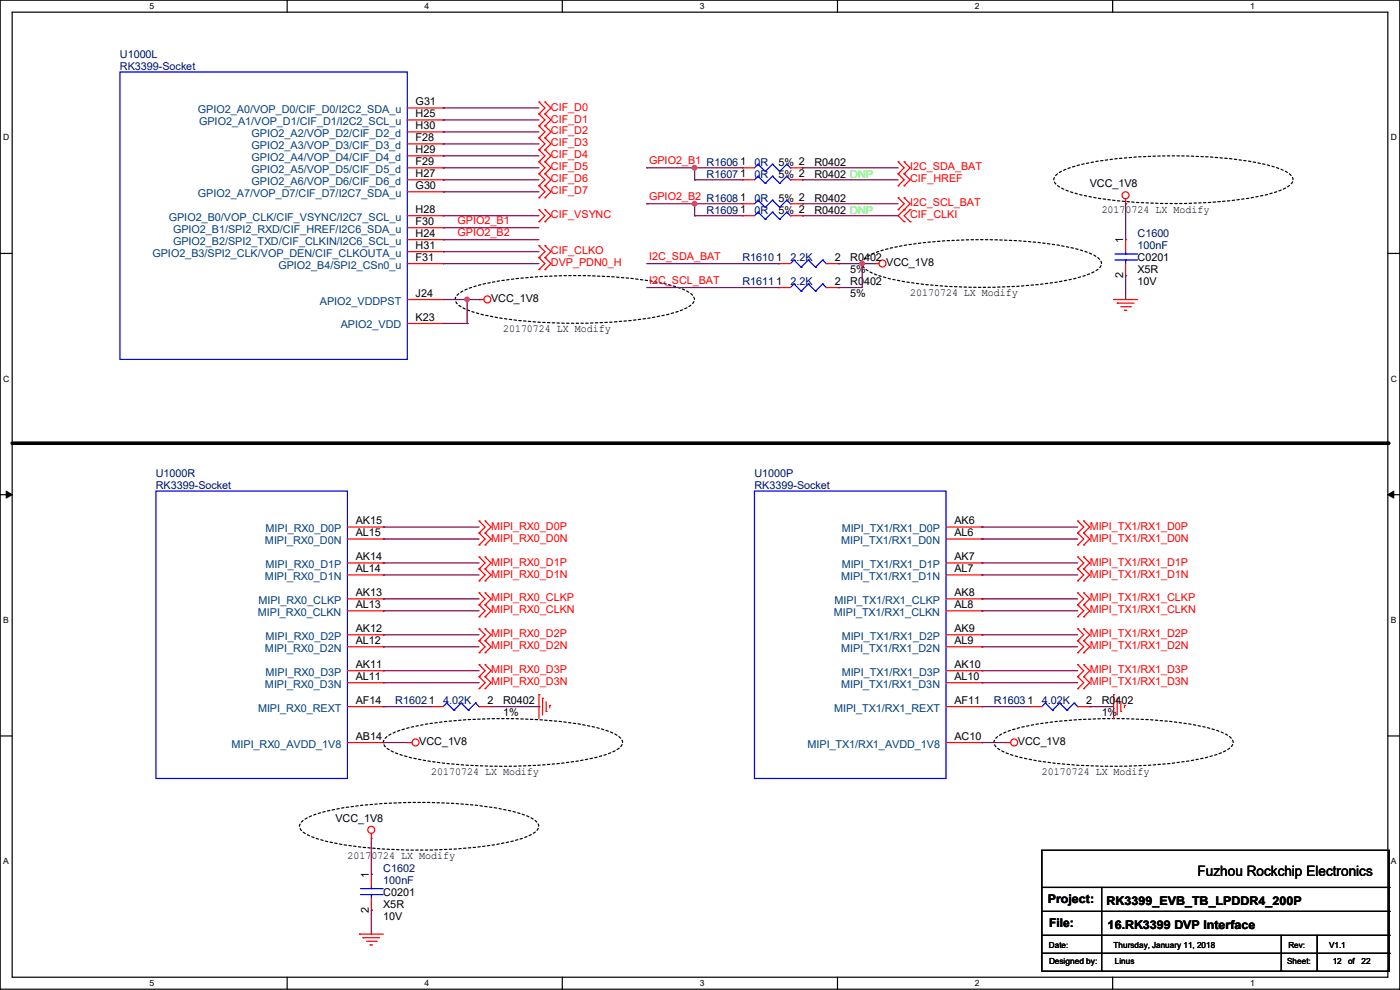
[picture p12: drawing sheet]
<svg xmlns="http://www.w3.org/2000/svg" width="297mm" height="210mm" viewBox="0 0 297 210" stroke-linecap="round" stroke-linejoin="round" font-family="sans-serif">
<path d="M0 0h297v209.8h-297zM2.6 2.6h291.8v204.7h-291.8z" fill="none" stroke="#000" stroke-width=".25"/>
<g fill="#fff">
<path d="M31.7 .3h1v2h-1z"/>
<path d="M31.7 207.6h1v1.9h-1z"/>
</g>
<path d="M60.9 0v2.6M60.9 207.3v2.5" fill="none" stroke="#000" stroke-width=".25"/>
<g fill="#fff">
<path d="M90.1 .3h1v2h-1z"/>
<path d="M90.1 207.6h1v1.9h-1z"/>
</g>
<path d="M119.3 0v2.6M119.3 207.3v2.5" fill="none" stroke="#000" stroke-width=".25"/>
<g fill="#fff">
<path d="M148.5 .3h.9v2h-.9z"/>
<path d="M148.5 207.6h.9v1.9h-.9z"/>
</g>
<path d="M177.7 0v2.6M177.7 207.3v2.5" fill="none" stroke="#000" stroke-width=".25"/>
<g fill="#fff">
<path d="M206.8 .3h1v2h-1z"/>
<path d="M206.8 207.6h1v1.9h-1z"/>
</g>
<path d="M236.1 0v2.6M236.1 207.3v2.5" fill="none" stroke="#000" stroke-width=".25"/>
<g fill="#fff">
<path d="M265.2 .3h1v2h-1z"/>
<path d="M265.2 207.6h1v1.9h-1z"/>
<path d="M.7 28.2h1.2v1.9h-1.2z"/>
<path d="M295.1 28.2h1.2v1.9h-1.2z"/>
<path d="M.7 79.3h1.2v2h-1.2z"/>
<path d="M295.1 79.3h1.2v2h-1.2z"/>
</g>
<path d="M0 53.8h2.6M294.4 53.8h2.6" fill="none" stroke="#000" stroke-width=".25"/>
<g fill="#fff">
<path d="M.7 130.5h1.2v2h-1.2z"/>
<path d="M295.1 130.5h1.1v2h-1.1z"/>
</g>
<path d="M0 104.9h2.6M294.4 104.9h2.6" fill="none" stroke="#000" stroke-width=".25"/>
<path d="M1.3 104.2l1.3 .7-1.3 .8zM294.4 104.9l1.3-.7v1.5z" fill="#000" stroke="#000" stroke-width=".21"/>
<g fill="#fff">
<path d="M.7 181.7h1.2v2h-1.2z"/>
<path d="M295.1 181.7h1.1v2h-1.1z"/>
</g>
<g fill="none" stroke="#000" stroke-width=".25">
<path d="M0 156.1h2.6M294.4 156.1h2.6M221 180.4h73.7v25.6h-73.7zM221 188.3h73.7M221 193.3h73.7M221 198.4h73.7M233.7 188.3v17.7M271.8 198.4v7.6M279.4 198.4v7.6M294.7 188.3h.1M294.7 193.3h.1M294.7 198.4h.1"/>
<path d="M221 202.2h73.7M233.7 206h.1M271.8 206h.1M279.4 206h.1M294.7 202.2h.1"/>
</g>
<path d="M2.6 94h291.8" fill="none" stroke="#000" stroke-width=".76"/>
<circle cx="294.4" cy="94" r=".38" fill="#000"/>
<path d="M224.1 37.1a15.6 15.6 0 0 1 6.9-2.6 107 107 0 0 1 37.5 .4 13.5 13.5 0 0 1 5.3 2.2 1.26 1.26 0 0 1 0 2 15.6 15.6 0 0 1-6.9 2.6 107 107 0 0 1-37.5-.4 13.5 13.5 0 0 1-5.3-2.2 1.26 1.26 0 0 1 0-2zM183.4 54.9a15.6 15.6 0 0 1 7-2.6 107 107 0 0 1 37.5 .4 13.5 13.5 0 0 1 5.3 2.2 1.26 1.26 0 0 1 0 2 15.6 15.6 0 0 1-7 2.6 107 107 0 0 1-37.5-.4 13.5 13.5 0 0 1-5.3-2.2 1.26 1.26 0 0 1 0-2zM97.1 62.5a15.6 15.6 0 0 1 6.9-2.6 107 107 0 0 1 37.5 .4 13.5 13.5 0 0 1 5.3 2.2 1.26 1.26 0 0 1 0 2 15.6 15.6 0 0 1-6.9 2.6 107 107 0 0 1-37.5-.4 13.5 13.5 0 0 1-5.3-2.2 1.26 1.26 0 0 1 0-2zM81.8 156.5a15.6 15.6 0 0 1 7-2.6 107 107 0 0 1 37.5 .4 13.5 13.5 0 0 1 5.3 2.2 1.26 1.26 0 0 1 0 2 15.6 15.6 0 0 1-7 2.6 107 107 0 0 1-37.5-.4 13.5 13.5 0 0 1-5.3-2.2 1.26 1.26 0 0 1 0-2zM211.4 156.5a15.6 15.6 0 0 1 6.9-2.6 107 107 0 0 1 37.5 .4 13.5 13.5 0 0 1 5.3 2.2 1.26 1.26 0 0 1 0 2 15.6 15.6 0 0 1-6.9 2.6 107 107 0 0 1-37.5-.4 13.5 13.5 0 0 1-5.3-2.2 1.26 1.26 0 0 1 0-2zM64.1 174.3a15.6 15.6 0 0 1 6.9-2.6 107 107 0 0 1 37.5 .4 13.5 13.5 0 0 1 5.3 2.2 1.26 1.26 0 0 1 0 2 15.6 15.6 0 0 1-6.9 2.6 107 107 0 0 1-37.6-.4 13.5 13.5 0 0 1-5.2-2.2 1.26 1.26 0 0 1 0-2z" fill="none" stroke="#000" stroke-width=".25" stroke-dasharray=".5"/>
<g fill="none" stroke="#f00" stroke-width=".25">
<path d="M86.4 22.9h7.6M86.4 38.1h7.6M86.4 35.6h7.6M86.4 33.1h7.6M86.4 30.5h7.6M86.4 28h7.6M86.4 25.4h7.6M94 22.9h.1M94 38.1h.1M94 35.6h.1M94 33.1h.1M94 30.5h.1"/>
<path d="M94 28h.1M94 25.4h.1M114.3 29.3h.1M114.3 26.7h.1M114.3 31.8h.1M114.3 34.3h.1M114.3 36.9h.1M114.3 39.4h.1M114.3 24.2h.1M114.3 21.6h.1M114.3 26.7l1.3 1.3-1.3 1.3M114.3 29.3l1.3 1.2-1.3 1.3"/>
<path d="M114.3 31.8l1.3 1.3-1.3 1.2M114.3 34.3l1.3 1.3-1.3 1.3M114.3 36.9l1.3 1.2-1.3 1.3M114.3 39.4l1.3 1.3-1.3 1.3M114.3 21.6l1.3 1.3-1.3 1.3M114.3 24.2l1.3 1.2-1.3 1.3M115.6 29.3h.1M115.6 26.7h.1M115.6 31.8h.1M115.6 34.3h.1M115.6 36.9h.1M115.6 39.4h.1"/>
<path d="M115.6 24.2h.1M115.6 21.6h.1M115.6 26.7l1.3 1.3-1.3 1.3M115.6 29.3l1.3 1.2-1.3 1.3M115.6 31.8l1.3 1.3-1.3 1.2M115.6 34.3l1.3 1.3-1.3 1.3M115.6 36.9l1.3 1.2-1.3 1.3M115.6 39.4l1.3 1.3-1.3 1.3M115.6 21.6l1.3 1.3-1.3 1.3M115.6 24.2l1.3 1.2-1.3 1.3M157.5 35.6h.1M157.5 38.1h.1"/>
<path d="M157.5 38.1h2.6M157.5 35.6h2.6M167.7 38.1h2.5M167.7 35.6h2.5M170.2 35.6h.1M170.2 38.1h.1M190.5 39.4h.1M190.5 36.9h.1M190.5 34.3h.1M190.5 36.9l1.3 1.2-1.3 1.3M190.5 34.3l1.3 1.3-1.3 1.3M191.8 39.4h.1"/>
<path d="M191.8 36.9h.1M191.8 34.3h.1M191.8 36.9l1.3 1.2-1.3 1.3M191.8 34.3l1.3 1.3-1.3 1.3M86.4 55.9h7.6M86.4 53.4h7.6M86.4 50.8h7.6M86.4 48.3h7.6M86.4 45.8h7.6M86.4 40.7h7.6M94 55.9h.1M94 53.4h.1"/>
<path d="M94 50.8h.1M94 48.3h.1M94 45.8h.1M94 40.7h.1M114.3 47h.1M114.3 44.5h.1M114.3 54.7h.1M114.3 52.1h.1M114.3 42h.1M114.3 57.2h.1M114.3 44.5l1.3 1.3-1.3 1.2M114.3 52.1l1.3 1.3-1.3 1.3"/>
<path d="M114.3 54.7l1.3 1.2-1.3 1.3M115.6 47h.1M115.6 44.5h.1M115.6 54.7h.1M115.6 52.1h.1M115.6 42h.1M115.6 57.2h.1M115.6 44.5l1.3 1.3-1.3 1.2M115.6 52.1l1.3 1.3-1.3 1.3M115.6 54.7l1.3 1.2-1.3 1.3M157.5 43.2h.1M157.5 45.8h.1"/>
<path d="M157.5 43.2h2.6M157.5 45.8h2.6M165.1 55.9h.1M165.1 55.9h2.6M167.7 43.2h2.5M167.7 45.8h2.5M170.2 43.2h.1M170.2 45.8h.1M175.3 55.9h2.5M177.8 55.9h.1M185.5 55.9h.1M185.5 55.9h1"/>
<path d="M190.5 44.5h.1M190.5 42h.1M190.5 42l1.3 1.2-1.3 1.3M191.8 44.5h.1M191.8 47h.1M191.8 42h.1M191.8 42l1.3 1.2-2.6 2.6 1.3 1.2M193.1 47h.1M193.1 44.5h.1M193.1 44.5l-1.3 1.3 1.3 1.2M238.8 43.2h.1M238.8 50.8h.1"/>
<path d="M238.8 58.5h.1M238.8 42.2v1M238.8 50.8v2.6M238.8 55.9v2.6M86.4 63.5h7.6M86.4 68.6h7.6M94 63.5h.1M94 68.6h.1M101.6 63.5h.1M101.6 63.5h1.1M165.1 61h.1M165.1 61h2.6"/>
<path d="M175.3 61h2.5M177.8 61h.1M236.3 63.5h.1M236.3 63.5h5M237 64.3h.1M237 64.3h3.6M237.8 65.1h2M238.5 65.8h.1M238.5 65.8h.6M239.8 65.1h.1M73.7 111.8h7.6M73.7 114.3h7.6"/>
<path d="M73.7 119.4h7.6M81.3 111.8h.1M81.3 114.3h.1M81.3 119.4h.1M101.6 113.1h.1M101.6 110.5h.1M101.6 115.6h.1M101.6 118.2h.1M101.6 110.5l1.3 1.3-1.3 1.3M101.6 113.1l1.3 1.2-1.3 1.3M101.6 118.2l1.3 1.2-1.3 1.3M102.9 113.1h.1"/>
<path d="M102.9 110.5h.1M102.9 115.6h.1M102.9 118.2h.1M102.9 110.5l1.3 1.3-1.3 1.3M102.9 113.1l1.3 1.2-1.3 1.3M102.9 118.2l1.3 1.2-1.3 1.3M200.7 111.8h7.6M200.7 114.3h7.6M200.7 119.4h7.6M208.3 114.3h.1M208.3 111.8h.1M208.3 119.4h.1"/>
<path d="M228.6 113.1h.1M228.6 110.5h.1M228.6 115.6h.1M228.6 118.2h.1M228.6 110.5l1.3 1.3-1.3 1.3M228.6 113.1l1.3 1.2-1.3 1.3M228.6 118.2l1.3 1.2-1.3 1.3M229.9 113.1h.1M229.9 110.5h.1M229.9 115.6h.1M229.9 118.2h.1M229.9 110.5l1.3 1.3-1.3 1.3"/>
<path d="M229.9 113.1l1.3 1.2-1.3 1.3M229.9 118.2l1.3 1.2-1.3 1.3M73.7 122h7.6M73.7 134.7h7.6M73.7 137.2h7.6M73.7 127h7.6M73.7 129.6h7.6M81.3 122h.1M81.3 134.7h.1M81.3 137.2h.1M81.3 127h.1M81.3 129.6h.1"/>
<path d="M101.6 120.7h.1M101.6 123.2h.1M101.6 128.3h.1M101.6 125.8h.1M101.6 130.9h.1M101.6 135.9h.1M101.6 133.4h.1M101.6 138.5h.1M101.6 120.7l1.3 1.3-1.3 1.2M101.6 125.8l1.3 1.2-1.3 1.3M101.6 128.3l1.3 1.3-1.3 1.3M101.6 133.4l1.3 1.3-1.3 1.2"/>
<path d="M101.6 135.9l1.3 1.3-1.3 1.3M102.9 120.7h.1M102.9 123.2h.1M102.9 128.3h.1M102.9 125.8h.1M102.9 130.9h.1M102.9 135.9h.1M102.9 133.4h.1M102.9 138.5h.1M102.9 120.7l1.3 1.3-1.3 1.2M102.9 125.8l1.3 1.2-1.3 1.3M102.9 128.3l1.3 1.3-1.3 1.3"/>
<path d="M102.9 133.4l1.3 1.3-1.3 1.2M102.9 135.9l1.3 1.3-1.3 1.3M200.7 122h7.6M200.7 134.7h7.6M200.7 137.2h7.6M200.7 127h7.6M200.7 129.6h7.6M208.3 122h.1M208.3 129.6h.1M208.3 127h.1M208.3 137.2h.1M208.3 134.7h.1"/>
<path d="M228.6 138.5h.1M228.6 135.9h.1M228.6 133.4h.1M228.6 120.7h.1M228.6 123.2h.1M228.6 128.3h.1M228.6 125.8h.1M228.6 130.9h.1M228.6 135.9l1.3 1.3-1.3 1.3M228.6 133.4l1.3 1.3-1.3 1.2M228.6 120.7l1.3 1.3-1.3 1.2M228.6 125.8l1.3 1.2-1.3 1.3"/>
<path d="M228.6 128.3l1.3 1.3-1.3 1.3M229.9 138.5h.1M229.9 135.9h.1M229.9 133.4h.1M229.9 120.7h.1M229.9 123.2h.1M229.9 128.3h.1M229.9 125.8h.1M229.9 130.9h.1M229.9 135.9l1.3 1.3-1.3 1.3M229.9 133.4l1.3 1.3-1.3 1.2M229.9 120.7l1.3 1.3-1.3 1.2"/>
<path d="M229.9 125.8l1.3 1.2-1.3 1.3M229.9 128.3l1.3 1.3-1.3 1.3M73.7 157.5h7.6M73.7 149.9h7.6M73.7 142.3h7.6M73.7 144.8h7.6M81.3 142.3h.1M81.3 144.8h.1M81.3 149.9h.1M81.3 157.5h.1M86.4 157.5h.1M86.4 157.5h1"/>
<path d="M91.5 149.9h.1M91.5 149.9h2.5M101.6 143.6h.1M101.6 141h.1M101.6 146.1h.1M101.6 141l1.3 1.3-1.3 1.3M101.6 143.6l1.3 1.2-1.3 1.3M101.6 149.9h2.6M102.9 143.6h.1M102.9 141h.1M102.9 146.1h.1M102.9 141l1.3 1.3-1.3 1.3"/>
<path d="M102.9 143.6l1.3 1.2-1.3 1.3M104.2 149.9h.1M114.3 147.4h.1M114.3 147.4v5M115.1 148.1h.1M115.1 148.1v3.6M115.9 150.9h.1M115.9 148.9v2M116.6 149.6h.1M116.6 149.6v.6M200.7 157.5h7.6M200.7 149.9h7.6"/>
<path d="M200.7 142.3h7.6M200.7 144.8h7.6M208.3 144.8h.1M208.3 142.3h.1M208.3 149.9h.1M208.3 157.5h.1M213.4 157.5h.1M213.4 157.5h1M218.5 149.9h.1M218.5 149.9h2.5M228.6 146.1h.1M228.6 143.6h.1"/>
<path d="M228.6 141h.1M228.6 143.6l1.3 1.2-1.3 1.3M228.6 141l1.3 1.3-1.3 1.3M228.6 149.9h2.6M229.9 146.1h.1M229.9 143.6h.1M229.9 141h.1M229.9 143.6l1.3 1.2-1.3 1.3M229.9 141l1.3 1.3-1.3 1.3M231.2 149.9h.1M236.3 147.4h.1M236.3 147.4v5"/>
<path d="M237 148.1h.1M237 148.1v3.6M237.8 150.9h.1M237.8 148.9v2M238.5 149.6h.1M238.5 149.6v.6M78.8 177.8h.1M78.8 176.8v1M76.2 198.2h.1M76.2 198.2h5.1M77 198.9h.1M77 198.9h3.6"/>
<path d="M77.8 199.7h2M78.8 185.5h.1M78.8 193.1h.1M78.8 185.5v2.5M78.8 190.5v2.6M79.8 199.7h.1M78.5 200.4h.1M78.5 200.4h.5"/>
<circle cx="187.2" cy="55.9" r=".74"/>
<circle cx="238.8" cy="41.4" r=".74"/>
<circle cx="103.4" cy="63.5" r=".74"/>
<circle cx="88.2" cy="157.5" r=".74"/>
<circle cx="215.2" cy="157.5" r=".74"/>
<circle cx="78.8" cy="176" r=".74"/>
</g>
<g fill="none" stroke="#00f" stroke-width=".25">
<path d="M25.4 15.3h61v60.9h-61zM160.8 34.8h.1M160.8 37.4h.1M160.8 34.8l-.7 .8M160.8 34.8l1.5 1.6M160.8 37.4l-.7 .7M160.8 37.4l1.5 1.5M162.3 36.4h.1M162.3 38.9h.1M163.9 34.8h.1M163.9 37.4h.1M163.9 34.8l-1.6 1.6"/>
<path d="M163.9 34.8l1.5 1.6M163.9 37.4l-1.6 1.5M163.9 37.4l1.5 1.5M165.4 36.4h.1M165.4 38.9h.1M166.9 34.8h.1M166.9 37.4h.1M166.9 34.8l-1.5 1.6M166.9 34.8l.8 .8M166.9 37.4l-1.5 1.5M166.9 37.4l.8 .7M167.7 35.6h.1"/>
<path d="M167.7 38.1h.1M160.8 42.5h.1M160.8 45h.1M160.8 42.5l-.7 .7M160.8 42.5l1.5 1.5M160.8 45l-.7 .8M160.8 45l1.5 1.5M162.3 44h.1M162.3 46.5h.1M163.9 42.5h.1M163.9 45h.1M163.9 42.5l-1.6 1.5"/>
<path d="M163.9 42.5l1.5 1.5M163.9 45l-1.6 1.5M163.9 45l1.5 1.5M165.4 44h.1M165.4 46.5h.1M166.9 42.5h.1M166.9 45h.1M166.9 42.5l-1.5 1.5M166.9 42.5l.8 .7M166.9 45l-1.5 1.5M166.9 45l.8 .8M167.7 43.2h.1"/>
<path d="M167.7 45.8h.1M168.4 55.2h.1M168.4 55.2l-.7 .7M168.4 55.2l1.6 1.5M170 56.7h.1M171.5 55.2h.1M171.5 55.2l-1.5 1.5M171.5 55.2l1.5 1.5M173 56.7h.1M174.5 55.2h.1M174.5 55.2l-1.5 1.5M174.5 55.2l.8 .7"/>
<path d="M175.3 55.9h.1M236.5 55.2h4.6M236.5 53.9h4.6M238.8 53.9h.1M238.8 55.2h.1M238.8 53.4v.5M238.8 55.2v.7M241.1 55.2h.1M241.1 53.9h.1M168.4 60.2h.1M168.4 60.2l-.7 .8M168.4 60.2l1.6 1.6"/>
<path d="M170 61.8h.1M171.5 60.2h.1M171.5 60.2l-1.5 1.6M171.5 60.2l1.5 1.6M173 61.8h.1M174.5 60.2h.1M174.5 60.2l-1.5 1.6M174.5 60.2l.8 .8M175.3 61h.1M33.1 104.2h40.6v60.9h-40.6zM160.1 104.2h40.6v60.9h-40.6zM94.8 149.1h.1"/>
<path d="M94.8 149.1l-.8 .8M94.8 149.1l1.5 1.6M96.3 150.7h.1M97.8 149.1h.1M97.8 149.1l-1.5 1.6M97.8 149.1l1.6 1.6M99.4 150.7h.1M100.9 149.1h.1M100.9 149.1l-1.5 1.6M100.9 149.1l.7 .8M101.6 149.9h.1M221.8 149.1h.1"/>
<path d="M221.8 149.1l-.8 .8M221.8 149.1l1.5 1.6M223.3 150.7h.1M224.8 149.1h.1M224.8 149.1l-1.5 1.6M224.8 149.1l1.6 1.6M226.4 150.7h.1M227.9 149.1h.1M227.9 149.1l-1.5 1.6M227.9 149.1l.7 .8M228.6 149.9h.1M76.5 189.8h4.6"/>
<path d="M76.5 188.5h4.6M78.8 188.5h.1M78.8 189.8h.1M78.8 188v.5M78.8 189.8v.7M81.1 189.8h.1M81.1 188.5h.1"/>
</g>
<g fill="none" stroke="#800040" stroke-width=".25">
<path d="M94 38.1h.1M94 33.1h.1M94 35.6h.1M94 28h.1M94 30.5h.1M94 22.9h.1M94 25.4h.1M94 38.1h20.3M94 33.1h20.3M94 35.6h20.3M94 28h20.3M94 30.5h20.3"/>
<path d="M94 22.9h20.3M94 25.4h20.3M137.2 35.6h.1M137.2 35.6h20.3M147.4 35.6h.1M147.4 38.1h.1M147.4 38.1h10.1M147.4 35.6v2.5M170.2 38.1h.1M170.2 35.6h.1M170.2 38.1h20.3M170.2 35.6h20.3"/>
<path d="M94 45.8h.1M94 50.8h.1M94 48.3h.1M94 53.4h.1M94 55.9h.1M94 40.7h.1M94 45.8h20.3M94 50.8h20.3M94 48.3h20.3M94 53.4h20.3M94 55.9h20.3M94 40.7h20.3"/>
<path d="M137.2 43.2h.1M137.2 55.9h27.9M137.2 43.2h20.3M147.4 43.2h.1M147.4 45.8h.1M147.4 45.8h10.1M147.4 43.2v2.6M165.1 55.9h.1M170.2 45.8h.1M170.2 43.2h.1M170.2 45.8h20.3M170.2 43.2h20.3"/>
<path d="M177.8 55.9h.1M177.8 55.9h7.7M182.9 55.9h.1M182.9 55.9v5.1h-5.1M238.8 58.5h.1M238.8 43.2h.1M238.8 43.2v7.6M238.8 58.5v5M94 68.6h5.1M94 63.5h7.6M99.1 68.6h.1M99.1 63.5h.1"/>
<path d="M99.1 63.5v5.1M101.6 63.5h.1M137.2 61h27.9M165.1 61h.1M177.8 61h.1M81.3 119.4h.1M81.3 111.8h.1M81.3 114.3h.1M81.3 119.4h20.3M81.3 111.8h20.3M81.3 114.3h20.3M208.3 114.3h.1"/>
<path d="M208.3 111.8h.1M208.3 119.4h.1M208.3 119.4h20.3M208.3 111.8h20.3M208.3 114.3h20.3M81.3 134.7h.1M81.3 137.2h.1M81.3 127h.1M81.3 129.6h.1M81.3 122h.1M81.3 134.7h20.3M81.3 137.2h20.3"/>
<path d="M81.3 127h20.3M81.3 129.6h20.3M81.3 122h20.3M208.3 122h.1M208.3 137.2h.1M208.3 134.7h.1M208.3 129.6h.1M208.3 127h.1M208.3 134.7h20.3M208.3 137.2h20.3M208.3 127h20.3M208.3 129.6h20.3"/>
<path d="M208.3 122h20.3M81.3 157.5h.1M81.3 149.9h.1M81.3 142.3h.1M81.3 144.8h.1M81.3 157.5h5.1M81.3 149.9h10.2M81.3 142.3h20.3M81.3 144.8h20.3M104.2 149.9h10.1M114.3 149.9h.1M208.3 149.9h.1"/>
<path d="M208.3 144.8h.1M208.3 142.3h.1M208.3 157.5h.1M208.3 157.5h5.1M208.3 149.9h10.2M208.3 142.3h20.3M208.3 144.8h20.3M231.2 149.9h.1M231.2 149.9h5.1M78.8 177.8v7.7M78.8 193.1h.1M78.8 185.5h.1"/>
<path d="M78.8 193.1v5.1"/>
</g>
<g fill="#f0f" stroke="#f0f" stroke-width=".25">
<circle cx="182.9" cy="55.9" r=".49"/>
<circle cx="99.1" cy="63.5" r=".49"/>
<circle cx="147.3" cy="35.6" r=".49"/>
<circle cx="147.3" cy="43.2" r=".49"/>
</g>
<text font-size="3" x="254" y="185.9">Fuzhou Rockchip Electronics</text>
<g font-size="2.5">
<text x="222.3" y="191.6">Project:</text>
<text x="234.7" y="191.9">RK3399_EVB_TB_LPDDR4_200P</text>
<text x="222.5" y="196.7">File:</text>
<text x="235" y="197">16.RK3399 DVP Interface</text>
</g>
<g font-size="2.3" fill="#000080">
<text x="25.4" y="12.3">U1000L</text>
<text x="25.4" y="14.8">RK3399-Socket</text>
<text x="160.1" y="35.1">0R</text>
<text x="149.9" y="37.7">R16071</text>
<text x="160.1" y="37.7">0R</text>
<text x="149.9" y="45.3">R16091</text>
<text x="160.1" y="42.8">0R</text>
<text x="160.1" y="45.3">0R</text>
<text x="241.3" y="50.4">C1600</text>
<text x="241.3" y="52.9">100nF</text>
<text x="157.5" y="55.5">R16101</text>
<text x="167.7" y="55.5">2.2K</text>
<text x="157.5" y="60.5">R16111</text>
<text x="167.7" y="60.5">2.2K</text>
<text x="33.1" y="101.2">U1000R</text>
<text x="160.1" y="101.2">U1000P</text>
<text x="33.1" y="103.7">RK3399-Socket</text>
<text x="160.1" y="103.7">RK3399-Socket</text>
<text x="83.9" y="149.4">R16021</text>
<text x="94" y="149.4">4.02K</text>
<text x="210.9" y="149.4">R16031</text>
<text x="221" y="149.4">4.02K</text>
<text x="81.3" y="185">C1602</text>
<text x="81.3" y="187.5">100nF</text>
</g>
<g font-size="2.3" fill="#004080">
<text x="42" y="24">GPIO2_A0/VOP_D0/CIF_D0/I2C2_SDA_u</text>
<text x="42.2" y="26.5">GPIO2_A1/VOP_D1/CIF_D1/I2C2_SCL_u</text>
<text x="53.4" y="29">GPIO2_A2/VOP_D2/CIF_D2_d</text>
<text x="53.4" y="34.1">GPIO2_A4/VOP_D4/CIF_D4_d</text>
<text x="53.4" y="31.6">GPIO2_A3/VOP_D3/CIF_D3_d</text>
<text x="42" y="41.7">GPIO2_A7/VOP_D7/CIF_D7/I2C7_SDA_u</text>
<text x="53.4" y="39.2">GPIO2_A6/VOP_D6/CIF_D6_d</text>
<text x="53.4" y="36.7">GPIO2_A5/VOP_D5/CIF_D5_d</text>
<text x="35.8" y="46.8">GPIO2_B0/VOP_CLK/CIF_VSYNC/I2C7_SCL_u</text>
<text x="36.7" y="51.9">GPIO2_B2/SPI2_TXD/CIF_CLKIN/I2C6_SCL_u</text>
<text x="36.7" y="49.4">GPIO2_B1/SPI2_RXD/CIF_HREF/I2C6_SDA_u</text>
<text x="32.3" y="54.4">GPIO2_B3/SPI2_CLK/VOP_DEN/CIF_CLKOUTA_u</text>
<text x="59.1" y="57">GPIO2_B4/SPI2_CSn0_u</text>
<text x="67.9" y="64.6">APIO2_VDDPST</text>
<text x="72.3" y="69.7">APIO2_VDD</text>
<text x="56.3" y="112.9">MIPI_RX0_D0P</text>
<text x="178.6" y="112.9">MIPI_TX1/RX1_D0P</text>
<text x="56.2" y="115.4">MIPI_RX0_D0N</text>
<text x="178.4" y="115.4">MIPI_TX1/RX1_D0N</text>
<text x="56.2" y="123">MIPI_RX0_D1N</text>
<text x="56.3" y="120.5">MIPI_RX0_D1P</text>
<text x="178.4" y="123">MIPI_TX1/RX1_D1N</text>
<text x="178.6" y="120.5">MIPI_TX1/RX1_D1P</text>
<text x="54.7" y="130.6">MIPI_RX0_CLKN</text>
<text x="54.8" y="128.1">MIPI_RX0_CLKP</text>
<text x="176.9" y="130.6">MIPI_TX1/RX1_CLKN</text>
<text x="177" y="128.1">MIPI_TX1/RX1_CLKP</text>
<text x="56.3" y="135.7">MIPI_RX0_D2P</text>
<text x="178.6" y="135.7">MIPI_TX1/RX1_D2P</text>
<text x="56.2" y="138.3">MIPI_RX0_D2N</text>
<text x="56.3" y="143.3">MIPI_RX0_D3P</text>
<text x="178.4" y="138.3">MIPI_TX1/RX1_D2N</text>
<text x="178.6" y="143.3">MIPI_TX1/RX1_D3P</text>
<text x="56.2" y="145.9">MIPI_RX0_D3N</text>
<text x="178.4" y="145.9">MIPI_TX1/RX1_D3N</text>
<text x="54.7" y="151">MIPI_RX0_REXT</text>
<text x="177" y="151">MIPI_TX1/RX1_REXT</text>
<text x="49.1" y="158.6">MIPI_RX0_AVDD_1V8</text>
<text x="171.3" y="158.6">MIPI_TX1/RX1_AVDD_1V8</text>
</g>
<g font-size="2.3">
<text x="88.2" y="22.4">G31</text>
<text x="88.2" y="30">F28</text>
<text x="88.2" y="27.4">H30</text>
<text x="88.2" y="24.9">H25</text>
<text x="88.2" y="35.1">F29</text>
<text x="88.2" y="32.5">H29</text>
<text x="165.1" y="35.1">5% 2</text>
<text x="172.8" y="35.1">R0402</text>
<text x="88.2" y="40.1">G30</text>
<text x="88.2" y="37.6">H27</text>
<text x="165.1" y="37.7">5% 2</text>
<text x="172.8" y="37.7">R0402 DNP</text>
<text x="231.2" y="39.7">VCC_1V8</text>
<text x="88.2" y="47.8">F30</text>
<text x="88.2" y="45.2">H28</text>
<text x="165.1" y="42.8">5% 2</text>
<text x="165.1" y="45.3">5% 2</text>
<text x="172.8" y="42.8">R0402</text>
<text x="172.8" y="45.3">R0402 DNP</text>
<text x="233.7" y="45.1">20170724 LX Modify</text>
<text x="88.2" y="52.8">H31</text>
<text x="88.2" y="50.3">H24</text>
<text x="238.3" y="51.6" transform="rotate(-90 238.3 51.6)">1</text>
<text x="88.2" y="55.4">F31</text>
<text x="177.1" y="55.4">2</text>
<text x="180.4" y="55.5">R0402</text>
<text x="180.4" y="58">5%</text>
<text x="188" y="56.5">VCC_1V8</text>
<text x="238.3" y="59" transform="rotate(-90 238.3 59)">2</text>
<text x="241.3" y="55.5">C0201</text>
<text x="241.3" y="58">X5R</text>
<text x="88.2" y="63">J24</text>
<text x="104.2" y="64.1">VCC_1V8</text>
<text x="177.1" y="60.5">2</text>
<text x="180.4" y="60.5">R0402</text>
<text x="180.4" y="63.1">5%</text>
<text x="193.1" y="62.9">20170724 LX Modify</text>
<text x="241.3" y="60.5">10V</text>
<text x="88.2" y="68.1">K23</text>
<text x="106.7" y="70.5">20170724 LX Modify</text>
<text x="75.5" y="111.3">AK15</text>
<text x="75.5" y="113.8">AL15</text>
<text x="202.5" y="113.8">AL6</text>
<text x="202.5" y="111.3">AK6</text>
<text x="75.5" y="118.9">AK14</text>
<text x="202.5" y="118.9">AK7</text>
<text x="75.5" y="121.4">AL14</text>
<text x="202.5" y="121.4">AL7</text>
<text x="75.5" y="126.5">AK13</text>
<text x="75.5" y="129">AL13</text>
<text x="202.5" y="129">AL8</text>
<text x="202.5" y="126.5">AK8</text>
<text x="75.5" y="134.1">AK12</text>
<text x="75.5" y="136.7">AL12</text>
<text x="202.5" y="136.7">AL9</text>
<text x="202.5" y="134.1">AK9</text>
<text x="75.5" y="141.7">AK11</text>
<text x="202.5" y="141.7">AK10</text>
<text x="75.5" y="144.3">AL11</text>
<text x="75.5" y="149.4">AF14</text>
<text x="103.4" y="149.4">2</text>
<text x="106.7" y="149.4">R0402</text>
<text x="202.5" y="144.3">AL10</text>
<text x="202.5" y="149.4">AF11</text>
<text x="230.4" y="149.4">2</text>
<text x="233.7" y="149.4">R0402</text>
<text x="106.7" y="152">1%</text>
<text x="233.7" y="152">1%</text>
<text x="75.5" y="157">AB14</text>
<text x="88.9" y="158.1">VCC_1V8</text>
<text x="202.5" y="157">AC10</text>
<text x="215.9" y="158.1">VCC_1V8</text>
<text x="91.5" y="164.5">20170724 LX Modify</text>
<text x="221" y="164.5">20170724 LX Modify</text>
<text x="71.2" y="174.3">VCC_1V8</text>
<text x="73.7" y="182.2">20170724 LX Modify</text>
<text x="78.2" y="186.2" transform="rotate(-90 78.2 186.2)">1</text>
<text x="81.3" y="190.1">C0201</text>
<text x="78.2" y="193.6" transform="rotate(-90 78.2 193.6)">2</text>
<text x="81.3" y="192.6">X5R</text>
<text x="81.3" y="195.2">10V</text>
</g>
<g font-size="2.3" fill="#f00">
<text x="116.9" y="23.5">CIF_D0</text>
<text x="116.9" y="28.5">CIF_D2</text>
<text x="116.9" y="26">CIF_D1</text>
<text x="116.9" y="31.1">CIF_D3</text>
<text x="116.9" y="33.6">CIF_D4</text>
<text x="137.7" y="34.9">GPIO2_B1 R16061</text>
<text x="116.9" y="36.2">CIF_D5</text>
<text x="116.9" y="38.7">CIF_D6</text>
<text x="116.9" y="41.2">CIF_D7</text>
<text x="193.1" y="38.7">CIF_HREF</text>
<text x="193.1" y="36.2">I2C_SDA_BAT</text>
<text x="97.1" y="47.6">GPIO2_B1</text>
<text x="116.9" y="46.3">CIF_VSYNC</text>
<text x="137.7" y="42.5">GPIO2_B2 R16081</text>
<text x="193.1" y="46.3">CIF_CLKI</text>
<text x="193.1" y="43.8">I2C_SCL_BAT</text>
<text x="97.1" y="50.1">GPIO2_B2</text>
<text x="116.9" y="53.9">CIF_CLKO</text>
<text x="116.9" y="56.5">DVP_PDN0_H</text>
<text x="137.7" y="55.2">I2C_SDA_BAT</text>
<text x="137.7" y="60.3">I2C_SCL_BAT</text>
<text x="104.2" y="112.4">MIPI_RX0_D0P</text>
<text x="231.2" y="112.4">MIPI_TX1/RX1_D0P</text>
<text x="104.2" y="114.9">MIPI_RX0_D0N</text>
<text x="104.2" y="120">MIPI_RX0_D1P</text>
<text x="231.2" y="114.9">MIPI_TX1/RX1_D0N</text>
<text x="231.2" y="120">MIPI_TX1/RX1_D1P</text>
<text x="104.2" y="122.5">MIPI_RX0_D1N</text>
<text x="231.2" y="122.5">MIPI_TX1/RX1_D1N</text>
<text x="104.2" y="127.6">MIPI_RX0_CLKP</text>
<text x="104.2" y="130.1">MIPI_RX0_CLKN</text>
<text x="231.2" y="127.6">MIPI_TX1/RX1_CLKP</text>
<text x="231.2" y="130.1">MIPI_TX1/RX1_CLKN</text>
<text x="104.2" y="135.2">MIPI_RX0_D2P</text>
<text x="104.2" y="137.8">MIPI_RX0_D2N</text>
<text x="231.2" y="137.8">MIPI_TX1/RX1_D2N</text>
<text x="231.2" y="135.2">MIPI_TX1/RX1_D2P</text>
<text x="104.2" y="142.8">MIPI_RX0_D3P</text>
<text x="231.2" y="142.8">MIPI_TX1/RX1_D3P</text>
<text x="104.2" y="145.4">MIPI_RX0_D3N</text>
<text x="231.2" y="145.4">MIPI_TX1/RX1_D3N</text>
</g>
<g font-size="1.8">
<text x="31.7" y="1.9">5</text>
<text x="90.1" y="1.9">4</text>
<text x="148.5" y="1.9">3</text>
<text x="206.8" y="1.9">2</text>
<text x="265.2" y="1.9">1</text>
<text x=".7" y="29.8">D</text>
<text x="295.1" y="29.8">D</text>
<text x=".7" y="80.9">C</text>
<text x="295.1" y="80.9">C</text>
<text x=".7" y="132.1">B</text>
<text x="295.1" y="132.1">B</text>
<text x=".7" y="183.3">A</text>
<text x="295.1" y="183.3">A</text>
<text x="222.5" y="201">Date:</text>
<text x="236.3" y="201">Thursday, January 11, 2018</text>
<text x="273.3" y="201">Rev:</text>
<text x="282" y="201">V1.1</text>
<text x="31.7" y="209.2">5</text>
<text x="90.1" y="209.2">4</text>
<text x="148.5" y="209.2">3</text>
<text x="206.8" y="209.2">2</text>
<text x="222.5" y="204.6">Designed by:</text>
<text x="236.5" y="204.6">Linus</text>
<text x="265.2" y="209.2">1</text>
<text x="273.1" y="204.6">Sheet:</text>
<text x="282.7" y="204.6">12</text>
<text x="286" y="204.6">of</text>
<text x="288.8" y="204.6">22</text>
</g>
</svg>
